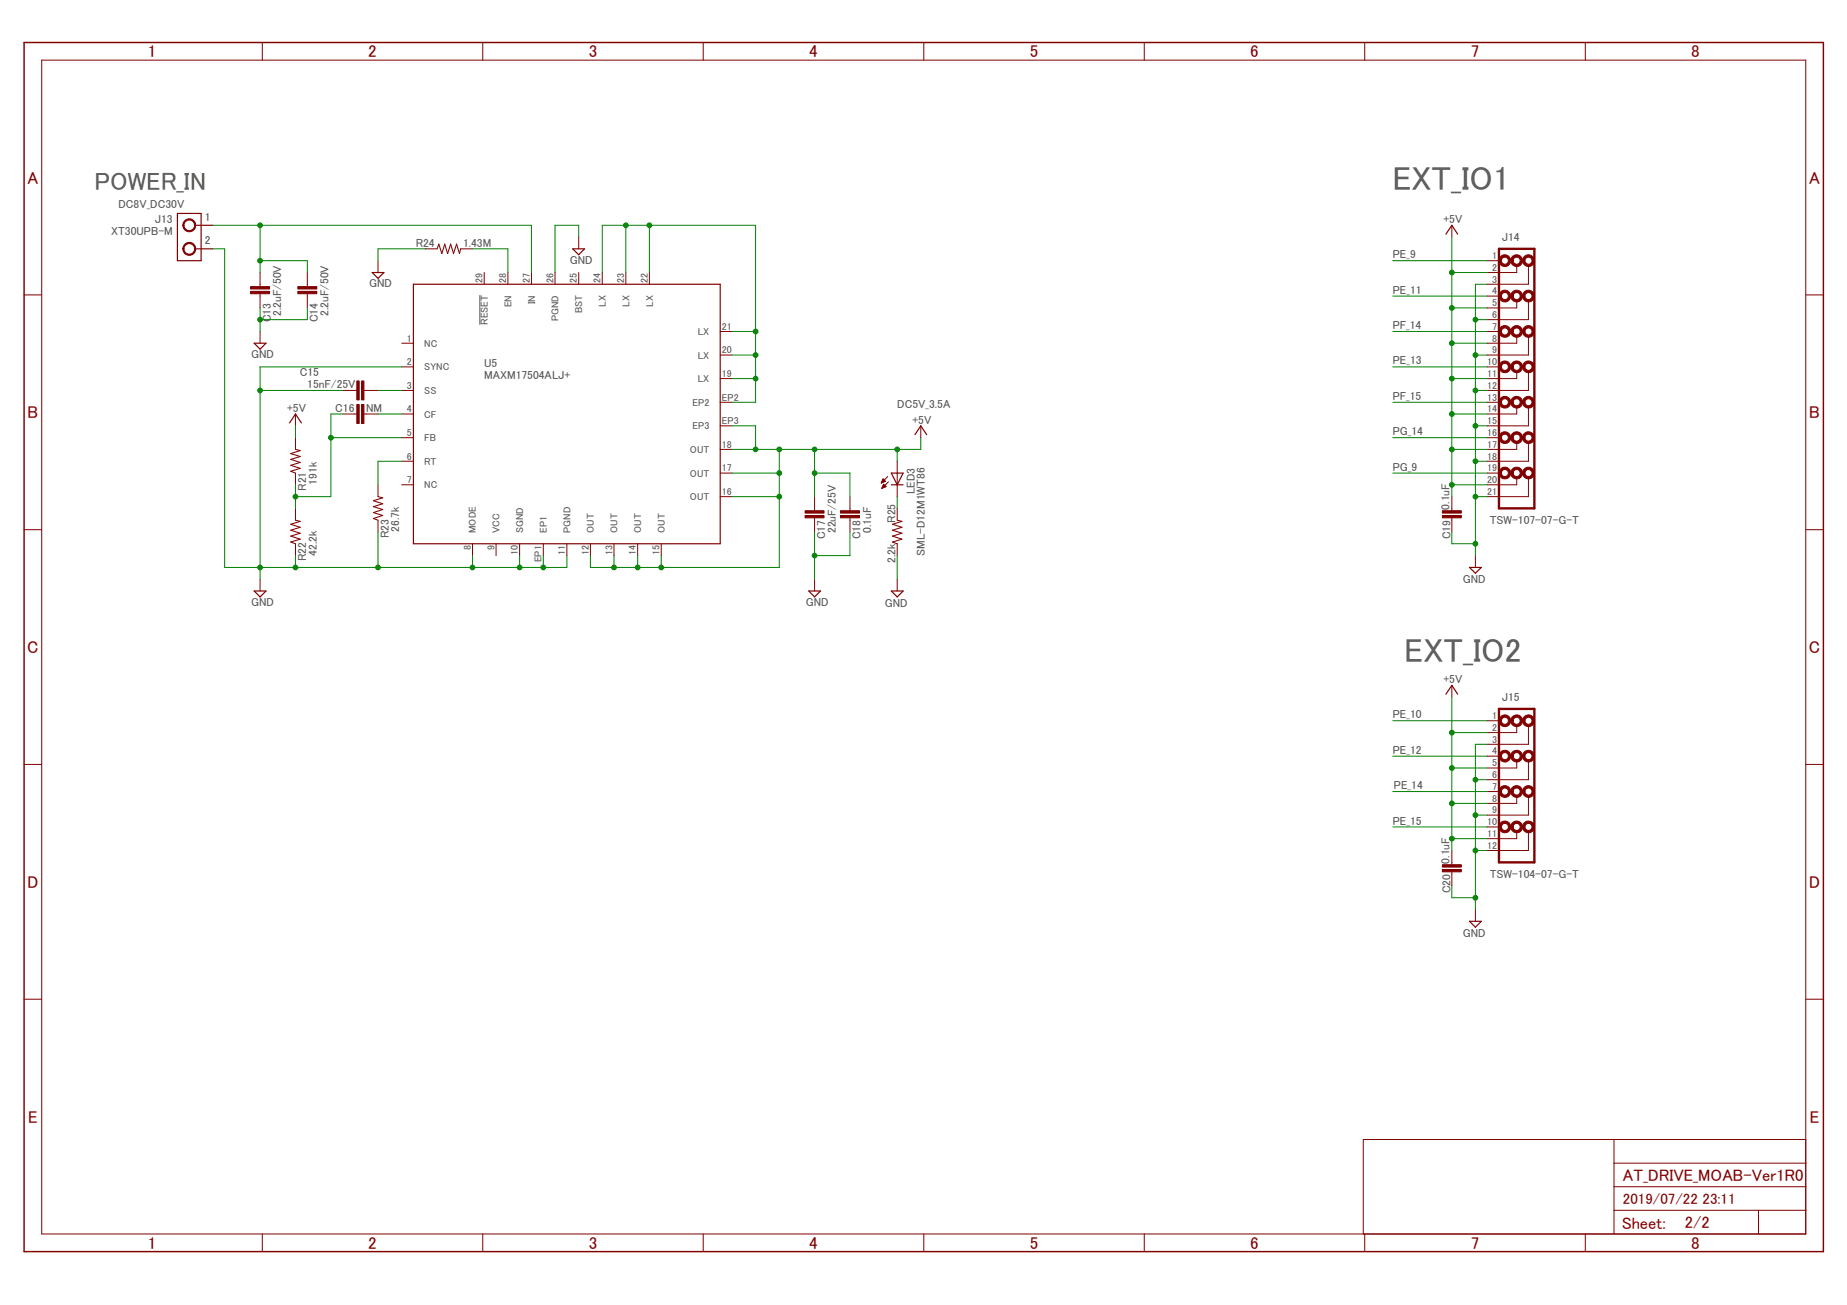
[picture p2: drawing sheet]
<svg xmlns="http://www.w3.org/2000/svg" width="297mm" height="210mm" viewBox="0 0 297 210" stroke-linecap="round" stroke-linejoin="round" font-family="sans-serif">
<path d="M77.2 47.5v4.7" fill="none" stroke="#505050" stroke-width=".16"/>
<g fill="none" stroke="#800000" stroke-width=".16">
<path d="M6.7 9.7h283.7v188.8h-283.7zM42.2 6.8v2.9M77.6 6.8v2.9M113.1 6.8v2.9M148.6 6.8v2.9M184 6.8v2.9M219.5 6.8v2.9M255 6.8v2.9M93.1 38.1v1.9M233.5 36.2v1.9M3.9 47.4h2.8M41.8 43.8v2.3"/>
<path d="M41.8 47.2v2.3M41.8 53.3v1.9M49.4 43.8v2.3M49.4 47.2v2.3M60.8 41.9v1.9M64.6 55.2h1.9M64.6 59h1.9M68.4 40h1.9M74.1 40h1.9M77.9 43.8v1.9M81.7 43.8v1.9M85.5 43.8v1.9"/>
<path d="M89.3 43.8v1.9M93.1 43.8v1.9M96.9 43.8v1.9M100.6 43.8v1.9M104.4 43.8v1.9M115.8 57.1h1.9M115.8 53.3h1.9M239.2 59h2.1M239.2 53.3h2.1M239.2 41.9h2.1M239.2 47.6h2.1M243.9 54.1v1.1h-4.7"/>
<path d="M243.9 59.8v1.1h-4.7M243.9 42.7v1.1h-4.7M243.9 48.4v1.1h-4.7M245.8 59.8v3h-6.6M245.8 54.1v3h-6.6M245.8 42.7v3h-6.6M245.8 48.4v3h-6.6M290.4 47.4h2.8M47.5 66.6v1.9M47.5 70.4v1.9M47.5 76.1v1.9M55.1 62.8h2.3"/>
<path d="M55.1 66.6h2.3M58.5 62.8h2.3M58.5 66.6h2.3M60.8 78v1.9M64.6 62.8h1.9M64.6 66.6h1.9M64.6 70.4h1.9M64.6 74.2h1.9M64.6 78h1.9M115.8 79.9h1.9M115.8 76.1h1.9M115.8 72.3h1.9"/>
<path d="M115.8 68.5h1.9M115.8 64.7h1.9M115.8 60.9h1.9M131 79.9v2.2M136.7 79.9v2.2M141.8 77.7h.1M141.8 77.6h.2M141.8 77.5h.4M141.8 77.4h.6M141.9 78.5h.1M141.9 77.3h.4M141.9 78.4h.3"/>
<path d="M141.9 77.3h.3M141.9 78.3h.4M141.9 77.2h.3M142 78.3h.5M142 77.1h.1M142 78.2h.4M142 77l.4 .4-.7 .3zM142 78.1h.3M142.1 78h.1M142.1 77.9h.1M142.1 77.9l.4 .4-.7 .2zM142.8 76.6l-1.1 1.1"/>
<path d="M142.9 77.5l-1.1 1M144.3 74.2v5.7M148.1 68.5v1.9M233.5 79.9v2.2M239.2 70.4h2.1M239.2 76.1h1.9M239.2 64.7h2.1M243.9 65.5v1.1h-4.7M243.9 76.8v1.2h-4.7M243.9 71.1v1.2h-4.7M245.8 71.1v3.1h-6.6M245.8 76.8v3.1h-6.6"/>
<path d="M245.8 65.5v3h-6.6M3.9 85.2h2.8M41.8 93.2v1.9M47.5 81.8v1.9M47.5 87.5v1.9M60.8 83.7v1.9M76 87.5v1.9M79.8 87.5v1.9M83.6 87.5v1.9M87.4 87.5v1.9M91.2 87.5v1.9M95 87.5v1.9"/>
<path d="M98.7 87.5v1.9M102.6 87.5v1.9M106.3 87.5v1.9M131 83.3v2.3M131 93.2v1.9M136.7 83.3v2.3M144.3 81.8v1.9M144.3 87.5v1.9M144.3 93.2v1.9M233.5 83.3v2.3M237.3 89.4v1.9M290.4 85.2h2.8"/>
<path d="M233.5 110.2v1.9M239.2 115.9h2.1M243.9 116.7v1.1h-4.7M245.8 116.7v3h-6.6M3.9 123h2.8M233.5 136.8v2.3M239.2 121.6h2.1M239.2 127.3h2.1M239.2 133h2.1M243.9 122.4v1.1h-4.7M243.9 128.1v1.1h-4.7M243.9 133.8v1.1h-4.7"/>
<path d="M245.8 122.4v3h-6.6M245.8 128.1v3h-6.6M245.8 133.8v3h-6.6M290.4 123h2.8M233.5 140.2v2.3M237.3 146.3v1.9M3.9 160.7h2.8M290.4 160.7h2.8M42.2 198.5v2.8M77.6 198.5v2.8M113.1 198.5v2.8M148.6 198.5v2.8"/>
<path d="M184 198.5v2.8M219.5 198.5v2.8M255 198.5v2.8M259.6 194.7h30.8M259.6 183.3v15.2M259.6 190.9h30.8M259.6 187.1h30.8M282.8 194.7v3.8M290.4 183.3h-71.2v15.2"/>
</g>
<path d="M3.9 6.8h289.3v194.5h-289.3z" fill="none" stroke="#800000" stroke-width=".23"/>
<g fill="none" stroke="#800000" stroke-width=".19">
<path d="M28.5 34.3h3.8v7.6h-3.8zM31.4 36.2h2.8M232.5 37.7l1-1.5 .9 1.5M31.4 40h2.8M40.9 55.2h1.9l-1 1zM59.9 43.8h1.8l-.9 1zM66.5 45.7h49.3v41.8h-49.3zM92.1 40h1.9l-.9 1zM46.6 68l.9-1.4 1 1.4M143.3 76.1h1.9l-.9 1.9zM143.3 78h1.9M147.2 69.9l.9-1.4 .9 1.4"/>
<path d="M40.9 95.1h1.9l-1 .9zM130.1 95.1h1.9l-1 .9zM143.3 95.1h1.9l-.9 .9zM236.3 91.3h1.9l-.9 .9zM232.5 111.7l1-1.5 .9 1.5M236.3 148.2h1.9l-.9 .9z"/>
</g>
<g fill="#800000" stroke="#800000" stroke-width=".16">
<path d="M40.3 46.9h3v.3h-3z"/>
<path d="M40.3 46.1h3v.4h-3z"/>
<path d="M47.9 46.9h3v.3h-3z"/>
<path d="M47.9 46.1h3v.4h-3z"/>
<path d="M57.4 61.3h.4v3h-.4z"/>
<path d="M58.1 61.3h.4v3h-.4z"/>
<path d="M57.4 65.1h.4v3h-.4z"/>
<path d="M58.1 65.1h.4v3h-.4z"/>
<path d="M129.5 82.9h3v.4h-3z"/>
<path d="M129.5 82.1h3v.4h-3z"/>
<path d="M135.2 82.9h3v.4h-3z"/>
<path d="M135.2 82.1h3v.4h-3z"/>
<path d="M232 82.9h3v.4h-3z"/>
<path d="M232 82.1h3v.4h-3z"/>
<path d="M232 139.8h3v.4h-3z"/>
<path d="M232 139.1h3v.4h-3z"/>
</g>
<path d="M70.3 40l.3-.7 .5 1.5 .4-1.5 .5 1.5 .5-1.5 .4 1.5 .5-1.5 .5 1.5 .2-.8M47.5 72.3l.8 .2-1.5 .5 1.5 .4-1.5 .5 1.5 .5-1.5 .4 1.5 .5-1.5 .5 .7 .3M60.8 79.9l.8 .2-1.6 .4 1.6 .5-1.6 .5 1.6 .5-1.6 .4 1.6 .5-1.6 .5 .8 .3M47.5 83.7l.8 .2-1.5 .4 1.5 .5-1.5 .5 1.5 .5-1.5 .4 1.5 .5-1.5 .5 .7 .3M144.3 83.7l.8 .2-1.6 .4 1.6 .5-1.6 .5 1.6 .5-1.6 .4 1.6 .5-1.6 .5 .8 .3" fill="none" stroke="#800000" stroke-width=".17"/>
<g fill="#800000" stroke="#800000" stroke-width=".16">
<path d="M29.8 35.5a1.04 1.04 0 0 1 1.6 .3 1.04 1.04 0 0 1-.7 1.4 1.04 1.04 0 0 1-1.3-1h.2a.86 .86 0 0 1 1.2-.7 .86 .86 0 0 1 .2 1.5 .86 .86 0 0 1-1.4-.5v-.3h-.2v-.3z" fill-rule="evenodd"/>
<path d="M29.8 39.2a1.04 1.04 0 0 1 1.6 .4 1.04 1.04 0 0 1-.7 1.4 1.04 1.04 0 0 1-1.3-1h.2a.86 .86 0 0 1 1.3-.7 .86 .86 0 0 1 .1 1.5 .86 .86 0 0 1-1.4-.5v-.3h-.2v-.3z" fill-rule="evenodd"/>
<path d="M241.3 41.3a.95 .95 0 0 1 1.5 .1 .95 .95 0 0 1-.5 1.4 .95 .95 0 0 1-1.2-.9h.3a.56 .56 0 0 1 .8-.5 .56 .56 0 0 1 .2 .9 .56 .56 0 0 1-.9-.2l-.1-.2h-.3z" fill-rule="evenodd"/>
<path d="M243.2 41.3a.95 .95 0 0 1 1.5 .1 .95 .95 0 0 1-.5 1.4 .95 .95 0 0 1-1.2-.9h.4a.57 .57 0 0 1 .8-.4 .57 .57 0 0 1 .1 .9 .57 .57 0 0 1-.9-.3v-.2h-.4z" fill-rule="evenodd"/>
<path d="M245.1 41.3a.95 .95 0 0 1 1.5 .1 .95 .95 0 0 1-.5 1.4 .95 .95 0 0 1-1.2-.9h.3a.57 .57 0 0 1 .8-.5 .57 .57 0 0 1 .2 .9 .57 .57 0 0 1-.9-.2l-.1-.2h-.3z" fill-rule="evenodd"/>
<path d="M241.3 47a.95 .95 0 0 1 1.5 .1 .95 .95 0 0 1-.5 1.4 .95 .95 0 0 1-1.2-.9h.3a.56 .56 0 0 1 .8-.5 .56 .56 0 0 1 .2 .9 .56 .56 0 0 1-.9-.2l-.1-.2h-.3z" fill-rule="evenodd"/>
<path d="M243.2 47a.95 .95 0 0 1 1.5 0 .95 .95 0 0 1-.5 1.5 .95 .95 0 0 1-1.2-.9h.4a.57 .57 0 0 1 .8-.5 .57 .57 0 0 1 .1 1 .57 .57 0 0 1-.9-.3v-.2h-.4z" fill-rule="evenodd"/>
<path d="M245.1 47a.95 .95 0 0 1 1.5 .1 .95 .95 0 0 1-.5 1.4 .95 .95 0 0 1-1.2-.9h.3a.57 .57 0 0 1 .8-.5 .57 .57 0 0 1 .2 .9 .57 .57 0 0 1-.9-.2l-.1-.2h-.3z" fill-rule="evenodd"/>
<path d="M241.3 52.7a.95 .95 0 0 1 1.5 .1 .95 .95 0 0 1-.5 1.4 .95 .95 0 0 1-1.2-.9h.3a.56 .56 0 0 1 .8-.5 .56 .56 0 0 1 .2 .9 .56 .56 0 0 1-.9-.2l-.1-.2h-.3z" fill-rule="evenodd"/>
<path d="M243.2 52.7a.95 .95 0 0 1 1.5 0 .95 .95 0 0 1-.5 1.5 .95 .95 0 0 1-1.2-.9h.4a.57 .57 0 0 1 .8-.5 .57 .57 0 0 1 .1 1 .57 .57 0 0 1-.9-.3v-.2h-.4z" fill-rule="evenodd"/>
<path d="M245.1 52.7a.95 .95 0 0 1 1.5 .1 .95 .95 0 0 1-.5 1.4 .95 .95 0 0 1-1.2-.9h.3a.57 .57 0 0 1 .8-.5 .57 .57 0 0 1 .2 .9 .57 .57 0 0 1-.9-.2l-.1-.2h-.3z" fill-rule="evenodd"/>
<path d="M241.3 58.4a.95 .95 0 0 1 1.5 .1 .95 .95 0 0 1-.5 1.4 .95 .95 0 0 1-1.2-.9h.3a.56 .56 0 0 1 .8-.6 .56 .56 0 0 1 .2 .9 .56 .56 0 0 1-.9-.1l-.1-.2h-.3z" fill-rule="evenodd"/>
<path d="M243.2 58.4a.95 .95 0 0 1 1.5 0 .95 .95 0 0 1-.5 1.5 .95 .95 0 0 1-1.2-.9h.4a.57 .57 0 0 1 .8-.5 .57 .57 0 0 1 .1 1 .57 .57 0 0 1-.9-.3v-.2h-.4z" fill-rule="evenodd"/>
<path d="M245.1 58.4a.95 .95 0 0 1 1.5 .1 .95 .95 0 0 1-.5 1.4 .95 .95 0 0 1-1.2-.9h.3a.57 .57 0 0 1 .8-.6 .57 .57 0 0 1 .2 1 .57 .57 0 0 1-.9-.2l-.1-.2h-.3z" fill-rule="evenodd"/>
<path d="M241.3 64.1a.95 .95 0 0 1 1.5 .1 .95 .95 0 0 1-.5 1.4 .95 .95 0 0 1-1.2-.9h.3a.56 .56 0 0 1 .8-.6 .56 .56 0 0 1 .2 .9 .56 .56 0 0 1-.9-.1l-.1-.2h-.3z" fill-rule="evenodd"/>
<path d="M243.2 64.1a.95 .95 0 0 1 1.5 0 .95 .95 0 0 1-.5 1.5 .95 .95 0 0 1-1.2-.9h.4a.57 .57 0 0 1 .8-.5 .57 .57 0 0 1 .1 1 .57 .57 0 0 1-.9-.3v-.2h-.4z" fill-rule="evenodd"/>
<path d="M245.1 64.1a.95 .95 0 0 1 1.5 .1 .95 .95 0 0 1-.5 1.4 .95 .95 0 0 1-1.2-.9h.3a.57 .57 0 0 1 .8-.6 .57 .57 0 0 1 .2 .9 .57 .57 0 0 1-.9-.1l-.1-.2h-.3z" fill-rule="evenodd"/>
<path d="M241.3 69.8a.95 .95 0 0 1 1.5 .1 .95 .95 0 0 1-.5 1.4 .95 .95 0 0 1-1.2-.9h.3a.56 .56 0 0 1 .8-.6 .56 .56 0 0 1 .2 .9 .56 .56 0 0 1-.9-.1l-.1-.2h-.3z" fill-rule="evenodd"/>
<path d="M243.2 69.8a.95 .95 0 0 1 1.5 0 .95 .95 0 0 1-.5 1.5 .95 .95 0 0 1-1.2-.9h.4a.57 .57 0 0 1 .8-.5 .57 .57 0 0 1 .1 1 .57 .57 0 0 1-.9-.3v-.2h-.4z" fill-rule="evenodd"/>
<path d="M245.1 69.8a.95 .95 0 0 1 1.5 .1 .95 .95 0 0 1-.5 1.4 .95 .95 0 0 1-1.2-.9h.3a.57 .57 0 0 1 .8-.6 .57 .57 0 0 1 .2 .9 .57 .57 0 0 1-.9-.1l-.1-.2h-.3z" fill-rule="evenodd"/>
<path d="M241.3 75.5a.95 .95 0 0 1 1.5 .1 .95 .95 0 0 1-.5 1.4 .95 .95 0 0 1-1.2-.9h.3a.56 .56 0 0 1 .8-.6 .56 .56 0 0 1 .2 .9 .56 .56 0 0 1-.9-.1l-.1-.2h-.3z" fill-rule="evenodd"/>
<path d="M243.2 75.5a.95 .95 0 0 1 1.5 0 .95 .95 0 0 1-.5 1.5 .95 .95 0 0 1-1.2-.9h.4a.57 .57 0 0 1 .8-.5 .57 .57 0 0 1 .1 .9 .57 .57 0 0 1-.9-.2v-.2h-.4z" fill-rule="evenodd"/>
<path d="M245.1 75.5a.95 .95 0 0 1 1.5 .1 .95 .95 0 0 1-.5 1.4 .95 .95 0 0 1-1.2-.9h.3a.57 .57 0 0 1 .8-.6 .57 .57 0 0 1 .2 .9 .57 .57 0 0 1-.9-.1l-.1-.2h-.3z" fill-rule="evenodd"/>
<path d="M241.3 115.4a.95 .95 0 0 1 1.5 0 .95 .95 0 0 1-.5 1.5 .95 .95 0 0 1-1.2-1h.3a.56 .56 0 0 1 .8-.5 .56 .56 0 0 1 .2 .9 .56 .56 0 0 1-.9-.2l-.1-.2h-.3z" fill-rule="evenodd"/>
<path d="M243.2 115.4a.95 .95 0 0 1 1.5 0 .95 .95 0 0 1-.5 1.4 .95 .95 0 0 1-1.2-.9h.4a.57 .57 0 0 1 .8-.4 .57 .57 0 0 1 .1 .9 .57 .57 0 0 1-.9-.3v-.2h-.4z" fill-rule="evenodd"/>
<path d="M245.1 115.4a.95 .95 0 0 1 1.5 0 .95 .95 0 0 1-.5 1.5 .95 .95 0 0 1-1.2-1h.3a.57 .57 0 0 1 .8-.5 .57 .57 0 0 1 .2 .9 .57 .57 0 0 1-.9-.2l-.1-.2h-.3z" fill-rule="evenodd"/>
<path d="M241.3 121a.95 .95 0 0 1 1.5 .1 .95 .95 0 0 1-.5 1.4 .95 .95 0 0 1-1.2-.9h.3a.56 .56 0 0 1 .8-.5 .56 .56 0 0 1 .2 .9 .56 .56 0 0 1-.9-.2l-.1-.2h-.3z" fill-rule="evenodd"/>
<path d="M243.2 121a.95 .95 0 0 1 1.5 0 .95 .95 0 0 1-.5 1.5 .95 .95 0 0 1-1.2-.9h.4a.57 .57 0 0 1 .8-.4 .57 .57 0 0 1 .1 .9 .57 .57 0 0 1-.9-.3v-.2h-.4z" fill-rule="evenodd"/>
<path d="M245.1 121a.95 .95 0 0 1 1.5 .1 .95 .95 0 0 1-.5 1.4 .95 .95 0 0 1-1.2-.9h.3a.57 .57 0 0 1 .8-.5 .57 .57 0 0 1 .2 .9 .57 .57 0 0 1-.9-.2l-.1-.2h-.3z" fill-rule="evenodd"/>
<path d="M241.3 126.7a.95 .95 0 0 1 1.5 .1 .95 .95 0 0 1-.5 1.4 .95 .95 0 0 1-1.2-.9h.3a.56 .56 0 0 1 .8-.5 .56 .56 0 0 1 .2 .9 .56 .56 0 0 1-.9-.2l-.1-.2h-.3z" fill-rule="evenodd"/>
<path d="M243.2 126.7a.95 .95 0 0 1 1.5 0 .95 .95 0 0 1-.5 1.5 .95 .95 0 0 1-1.2-.9h.4a.57 .57 0 0 1 .8-.5 .57 .57 0 0 1 .1 1 .57 .57 0 0 1-.9-.3v-.2h-.4z" fill-rule="evenodd"/>
<path d="M245.1 126.7a.95 .95 0 0 1 1.5 .1 .95 .95 0 0 1-.5 1.4 .95 .95 0 0 1-1.2-.9h.3a.57 .57 0 0 1 .8-.5 .57 .57 0 0 1 .2 .9 .57 .57 0 0 1-.9-.2l-.1-.2h-.3z" fill-rule="evenodd"/>
<path d="M241.3 132.4a.95 .95 0 0 1 1.5 .1 .95 .95 0 0 1-.5 1.4 .95 .95 0 0 1-1.2-.9h.3a.56 .56 0 0 1 .8-.5 .56 .56 0 0 1 .2 .9 .56 .56 0 0 1-.9-.2l-.1-.2h-.3z" fill-rule="evenodd"/>
<path d="M243.2 132.4a.95 .95 0 0 1 1.5 0 .95 .95 0 0 1-.5 1.5 .95 .95 0 0 1-1.2-.9h.4a.57 .57 0 0 1 .8-.5 .57 .57 0 0 1 .1 1 .57 .57 0 0 1-.9-.3v-.2h-.4z" fill-rule="evenodd"/>
<path d="M245.1 132.4a.95 .95 0 0 1 1.5 .1 .95 .95 0 0 1-.5 1.4 .95 .95 0 0 1-1.2-.9h.3a.57 .57 0 0 1 .8-.6 .57 .57 0 0 1 .2 1 .57 .57 0 0 1-.9-.2l-.1-.2h-.3z" fill-rule="evenodd"/>
</g>
<path d="M241.1 40h5.7v41.8h-5.7zM241.1 114h5.7v24.7h-5.7z" fill="none" stroke="#800000" stroke-width=".38"/>
<g fill="none" stroke="#008000" stroke-width=".16">
<path d="M34.2 36.2h51.3v7.6M41.8 36.2v7.6M93.1 38.1v-1.9h-3.8v7.6M100.6 36.2v7.6M104.4 36.2v7.6M233.5 38.1v41.8M34.2 40h1.9v51.3h55.1v-1.9M41.8 41.9h7.6v1.9M41.8 49.5v3.8M49.4 49.5v1.9h-7.6M64.6 59h-22.8v34.2M68.4 40h-7.6v1.9"/>
<path d="M76 40h5.7v3.8M96.9 43.8v-7.6h24.6v28.5h-3.8M117.7 57.1h3.8M117.7 53.3h3.8M224 59h15.2M224 53.3h15.2M224 41.9h15.2M224 47.6h15.2M233.5 43.8h5.7M233.5 49.5h5.7M233.5 55.2h5.7M237.3 51.4h1.9"/>
<path d="M237.3 57.1h1.9M239.2 45.7h-1.9v43.7M41.8 62.8h13.3M47.5 68.5v1.9M47.5 78v3.8M53.2 70.4h11.4M55.1 66.6h-1.9v13.3h-5.7M60.8 62.8h3.8M60.8 66.6h3.8M64.6 74.2h-3.8v3.8M117.7 79.9h7.6M117.7 68.5h3.8v3.8"/>
<path d="M117.7 60.9h3.8M117.7 76.1h7.6M125.3 72.3v19h-30.3v-1.9M131 76.1h5.7v3.8M131 72.3v7.6M144.3 72.3v1.9M144.3 79.9v1.9M148.1 70.4v1.9h-30.4M224 70.4h15.2M224 64.7h15.2M224 76.1h15.2M233.5 66.6h5.7"/>
<path d="M233.5 60.9h5.7M233.5 72.3h5.7M233.5 78h5.7M237.3 62.8h1.9M237.3 79.9h1.9M237.3 74.2h1.9M237.3 68.5h1.9M47.5 89.4v1.9M60.8 85.6v5.7M76 89.4v1.9M83.6 89.4v1.9M87.4 89.4v1.9"/>
<path d="M98.7 89.4v1.9M102.6 89.4v1.9M106.3 89.4v1.9M131 85.6v7.6M136.7 85.6v3.8h-5.7M144.3 89.4v3.8M233.5 85.6v1.9h3.8M224 115.9h15.2M233.5 112.1v24.7M233.5 117.8h5.7M239.2 119.7h-1.9v26.6M224 121.6h15.2"/>
<path d="M224 127.3h15.2M224 133h15.2M233.5 134.9h5.7M233.5 123.5h5.7M233.5 129.2h5.7M237.3 125.4h1.9M237.3 131.1h1.9M237.3 136.8h1.9M233.5 142.5v1.9h3.8"/>
</g>
<g fill="#008000" stroke="#008000" stroke-width=".16">
<circle cx="41.8" cy="51.4" r=".38"/>
<circle cx="41.8" cy="62.8" r=".38"/>
<circle cx="41.8" cy="91.3" r=".38"/>
<circle cx="47.5" cy="91.3" r=".38"/>
<circle cx="60.8" cy="91.3" r=".38"/>
<circle cx="76" cy="91.3" r=".38"/>
<circle cx="83.6" cy="91.3" r=".38"/>
<circle cx="87.4" cy="91.3" r=".38"/>
<circle cx="131" cy="89.4" r=".38"/>
<circle cx="237.3" cy="79.9" r=".38"/>
<circle cx="237.3" cy="74.2" r=".38"/>
<circle cx="237.3" cy="68.5" r=".38"/>
<circle cx="237.3" cy="62.8" r=".38"/>
<circle cx="237.3" cy="57.1" r=".38"/>
<circle cx="237.3" cy="51.4" r=".38"/>
<circle cx="237.3" cy="87.5" r=".38"/>
<circle cx="237.3" cy="136.8" r=".38"/>
<circle cx="237.3" cy="131.1" r=".38"/>
<circle cx="237.3" cy="125.4" r=".38"/>
<circle cx="237.3" cy="144.4" r=".38"/>
<circle cx="47.5" cy="79.9" r=".38"/>
<circle cx="53.2" cy="70.4" r=".38"/>
<circle cx="100.6" cy="36.2" r=".38"/>
<circle cx="104.4" cy="36.2" r=".38"/>
<circle cx="121.5" cy="53.3" r=".38"/>
<circle cx="121.5" cy="57.1" r=".38"/>
<circle cx="121.5" cy="60.9" r=".38"/>
<circle cx="41.8" cy="41.9" r=".38"/>
<circle cx="41.8" cy="36.2" r=".38"/>
<circle cx="98.7" cy="91.3" r=".38"/>
<circle cx="102.6" cy="91.3" r=".38"/>
<circle cx="106.3" cy="91.3" r=".38"/>
<circle cx="125.3" cy="79.9" r=".38"/>
<circle cx="125.3" cy="76.1" r=".38"/>
<circle cx="121.5" cy="72.3" r=".38"/>
<circle cx="125.3" cy="72.3" r=".38"/>
<circle cx="131" cy="76.1" r=".38"/>
<circle cx="131" cy="72.3" r=".38"/>
<circle cx="144.3" cy="72.3" r=".38"/>
<circle cx="233.5" cy="72.3" r=".38"/>
<circle cx="233.5" cy="66.6" r=".38"/>
<circle cx="233.5" cy="60.9" r=".38"/>
<circle cx="233.5" cy="55.2" r=".38"/>
<circle cx="233.5" cy="49.5" r=".38"/>
<circle cx="233.5" cy="43.8" r=".38"/>
<circle cx="233.5" cy="78" r=".38"/>
<circle cx="233.5" cy="117.8" r=".38"/>
<circle cx="233.5" cy="123.5" r=".38"/>
<circle cx="233.5" cy="129.2" r=".38"/>
<circle cx="233.5" cy="134.9" r=".38"/>
</g>
<g font-size="5.4" fill="#505050">
<text x="224" y="30.5">EXT_IO1</text>
<text x="225.9" y="106.4">EXT_IO2</text>
</g>
<text font-size="4" fill="#505050" x="15.3" y="30.5">POWER_IN</text>
<g font-size="2.8" fill="#800000">
<text x="23.8" y="9.2">1</text>
<text x="59.2" y="9.2">2</text>
<text x="94.7" y="9.2">3</text>
<text x="130.2" y="9.2">4</text>
<text x="165.6" y="9.2">5</text>
<text x="201.1" y="9.2">6</text>
<text x="236.5" y="9.2">7</text>
<text x="272" y="9.2">8</text>
<text x="4.4" y="29.5">A</text>
<text x="291" y="29.5">A</text>
<text x="4.4" y="67.3">B</text>
<text x="291" y="67.3">B</text>
<text x="4.4" y="105">C</text>
<text x="290.9" y="105">C</text>
<text x="4.4" y="142.8">D</text>
<text x="290.9" y="142.8">D</text>
<text x="4.5" y="180.6">E</text>
<text x="291" y="180.6">E</text>
<text x="23.8" y="200.9">1</text>
<text x="59.2" y="200.9">2</text>
<text x="94.7" y="200.9">3</text>
<text x="130.2" y="200.9">4</text>
<text x="165.6" y="200.9">5</text>
<text x="201.1" y="200.9">6</text>
<text x="236.5" y="200.9">7</text>
<text x="272" y="200.9">8</text>
</g>
<g font-size="2.7" fill="#800000">
<text x="261" y="189.9">AT_DRIVE_MOAB-Ver1R0</text>
<text x="260.8" y="197.6">Sheet:</text>
<text x="271" y="197.5">2/2</text>
</g>
<g font-size="2.4" fill="#800000">
<text x="261" y="193.7">2019/07/22</text>
<text x="273.8" y="193.7">23:11</text>
</g>
<g font-size="1.9" fill="#505050">
<text x="19.1" y="33.4">DC8V_DC30V</text>
<text x="24.9" y="35.9">J13</text>
<text x="32.9" y="35.5">1</text>
<text x="232.1" y="35.9">+5V</text>
<text x="17.9" y="37.8">XT30UPB-M</text>
<text x="32.9" y="39.3">2</text>
<text x="66.9" y="39.7">R24</text>
<text x="74.5" y="39.7">1.43M</text>
<text x="224" y="41.6">PE_9</text>
<text x="241.5" y="38.8">J14</text>
<text x="59.4" y="46.2">GND</text>
<text x="91.6" y="42.4">GND</text>
<text x="224" y="47.2">PE_11</text>
<text x="43.5" y="51.9" transform="rotate(-90 43.5 51.9)">C13</text>
<text x="45.2" y="50.8" transform="rotate(-90 45.2 50.8)">2.2uF/50V</text>
<text x="51.1" y="51.9" transform="rotate(-90 51.1 51.9)">C14</text>
<text x="52.8" y="50.8" transform="rotate(-90 52.8 50.8)">2.2uF/50V</text>
<text x="224" y="52.9">PF_14</text>
<text x="40.4" y="57.6">GND</text>
<text x="77.9" y="59">U5</text>
<text x="224" y="58.6">PE_13</text>
<text x="48.2" y="60.5">C15</text>
<text x="49.4" y="62.4">15nF/25V</text>
<text x="77.9" y="60.9">MAXM17504ALJ+</text>
<text x="144.3" y="65.6">DC5V_3.5A</text>
<text x="224" y="64.3">PF_15</text>
<text x="46.2" y="66.2">+5V</text>
<text x="53.9" y="66.2">C16</text>
<text x="58.9" y="66.2">NM</text>
<text x="146.7" y="68.1">+5V</text>
<text x="224" y="70">PG_14</text>
<text x="50.9" y="78" transform="rotate(-90 50.9 78)">191k</text>
<text x="224" y="75.7">PG_9</text>
<text x="49.2" y="78.9" transform="rotate(-90 49.2 78.9)">R21</text>
<text x="147.1" y="79.5" transform="rotate(-90 147.1 79.5)">LED3</text>
<text x="233.1" y="82" transform="rotate(-90 233.1 82)">0.1uF</text>
<text x="50.9" y="89.4" transform="rotate(-90 50.9 89.4)">42.2k</text>
<text x="62.5" y="86.5" transform="rotate(-90 62.5 86.5)">R23</text>
<text x="64.2" y="85.6" transform="rotate(-90 64.2 85.6)">26.7k</text>
<text x="132.7" y="86.8" transform="rotate(-90 132.7 86.8)">C17</text>
<text x="134.4" y="85.8" transform="rotate(-90 134.4 85.8)">22uF/25V</text>
<text x="138.4" y="86.8" transform="rotate(-90 138.4 86.8)">C18</text>
<text x="140.1" y="85.8" transform="rotate(-90 140.1 85.8)">0.1uF</text>
<text x="144" y="84.1" transform="rotate(-90 144 84.1)">R25</text>
<text x="148.8" y="89.4" transform="rotate(-90 148.8 89.4)">SML-D12M1WT86</text>
<text x="233.3" y="86.8" transform="rotate(-90 233.3 86.8)">C19</text>
<text x="239.6" y="84.3">TSW-107-07-G-T</text>
<text x="49.2" y="90.3" transform="rotate(-90 49.2 90.3)">R22</text>
<text x="144" y="90.6" transform="rotate(-90 144 90.6)">2.2k</text>
<text x="235.3" y="93.8">GND</text>
<text x="40.4" y="97.4">GND</text>
<text x="129.6" y="97.4">GND</text>
<text x="142.3" y="97.6">GND</text>
<text x="232.1" y="109.9">+5V</text>
<text x="241.5" y="112.8">J15</text>
<text x="224" y="115.6">PE_10</text>
<text x="224" y="121.2">PE_12</text>
<text x="224.2" y="126.9">PE_14</text>
<text x="224" y="132.6">PE_15</text>
<text x="233.1" y="138.9" transform="rotate(-90 233.1 138.9)">0.1uF</text>
<text x="233.3" y="143.7" transform="rotate(-90 233.3 143.7)">C20</text>
<text x="239.6" y="141.3">TSW-104-07-G-T</text>
<text x="235.3" y="150.7">GND</text>
</g>
<g font-size="1.6" fill="#505050">
<text x="240" y="41.7">1</text>
<text x="77.6" y="45.5" transform="rotate(-90 77.6 45.5)">29</text>
<text x="81.4" y="45.5" transform="rotate(-90 81.4 45.5)">28</text>
<text x="85.2" y="45.5" transform="rotate(-90 85.2 45.5)">27</text>
<text x="89" y="45.5" transform="rotate(-90 89 45.5)">26</text>
<text x="92.8" y="45.5" transform="rotate(-90 92.8 45.5)">25</text>
<text x="96.6" y="45.5" transform="rotate(-90 96.6 45.5)">24</text>
<text x="100.4" y="45.5" transform="rotate(-90 100.4 45.5)">23</text>
<text x="104.2" y="45.5" transform="rotate(-90 104.2 45.5)">22</text>
<text x="240" y="43.6">2</text>
<text x="240" y="45.5">3</text>
<text x="240" y="47.4">4</text>
<text x="78.5" y="52.2" transform="rotate(-90 78.5 52.2)">RESET</text>
<text x="82.2" y="49.4" transform="rotate(-90 82.2 49.4)">EN</text>
<text x="86" y="48.9" transform="rotate(-90 86 48.9)">IN</text>
<text x="89.8" y="51.6" transform="rotate(-90 89.8 51.6)">PGND</text>
<text x="93.6" y="50.4" transform="rotate(-90 93.6 50.4)">BST</text>
<text x="97.4" y="49.3" transform="rotate(-90 97.4 49.3)">LX</text>
<text x="101.2" y="49.3" transform="rotate(-90 101.2 49.3)">LX</text>
<text x="105" y="49.3" transform="rotate(-90 105 49.3)">LX</text>
<text x="112.2" y="53.9">LX</text>
<text x="116.1" y="53">21</text>
<text x="240" y="49.3">5</text>
<text x="240" y="51.2">6</text>
<text x="240" y="53">7</text>
<text x="65.4" y="54.9">1</text>
<text x="65.4" y="58.7">2</text>
<text x="68.2" y="55.8">NC</text>
<text x="68.2" y="59.6">SYNC</text>
<text x="112.2" y="57.7">LX</text>
<text x="116.1" y="56.8">20</text>
<text x="239.2" y="58.7">10</text>
<text x="240" y="54.9">8</text>
<text x="240" y="56.8">9</text>
<text x="65.4" y="62.5">3</text>
<text x="68.2" y="63.4">SS</text>
<text x="111.4" y="65.3">EP2</text>
<text x="112.2" y="61.5">LX</text>
<text x="116.1" y="64.4">EP2</text>
<text x="116.1" y="60.6">19</text>
<text x="239.2" y="60.6">11</text>
<text x="239.2" y="62.5">12</text>
<text x="239.2" y="64.4">13</text>
<text x="65.4" y="66.3">4</text>
<text x="65.4" y="70.1">5</text>
<text x="68.2" y="67.2">CF</text>
<text x="68.2" y="71">FB</text>
<text x="111.4" y="69.1">EP3</text>
<text x="116.1" y="68.2">EP3</text>
<text x="239.2" y="66.3">14</text>
<text x="239.2" y="68.2">15</text>
<text x="239.2" y="70.1">16</text>
<text x="65.4" y="73.9">6</text>
<text x="65.4" y="77.7">7</text>
<text x="68.2" y="74.8">RT</text>
<text x="111" y="76.7">OUT</text>
<text x="111" y="72.9">OUT</text>
<text x="116.1" y="75.8">17</text>
<text x="116.1" y="72">18</text>
<text x="239.2" y="72">17</text>
<text x="239.2" y="73.9">18</text>
<text x="239.2" y="75.8">19</text>
<text x="239.2" y="77.7">20</text>
<text x="68.2" y="78.6">NC</text>
<text x="111" y="80.5">OUT</text>
<text x="116.1" y="79.6">16</text>
<text x="239.2" y="79.6">21</text>
<text x="75.7" y="88.5" transform="rotate(-90 75.7 88.5)">8</text>
<text x="76.6" y="85.7" transform="rotate(-90 76.6 85.7)">MODE</text>
<text x="79.5" y="88.5" transform="rotate(-90 79.5 88.5)">9</text>
<text x="80.3" y="85.7" transform="rotate(-90 80.3 85.7)">VCC</text>
<text x="83.3" y="89.3" transform="rotate(-90 83.3 89.3)">10</text>
<text x="84.1" y="85.7" transform="rotate(-90 84.1 85.7)">SGND</text>
<text x="87.9" y="85.7" transform="rotate(-90 87.9 85.7)">EP1</text>
<text x="90.9" y="89.3" transform="rotate(-90 90.9 89.3)">11</text>
<text x="91.7" y="85.7" transform="rotate(-90 91.7 85.7)">PGND</text>
<text x="94.7" y="89.3" transform="rotate(-90 94.7 89.3)">12</text>
<text x="95.5" y="85.7" transform="rotate(-90 95.5 85.7)">OUT</text>
<text x="98.5" y="89.3" transform="rotate(-90 98.5 89.3)">13</text>
<text x="99.3" y="85.7" transform="rotate(-90 99.3 85.7)">OUT</text>
<text x="102.3" y="89.3" transform="rotate(-90 102.3 89.3)">14</text>
<text x="103.1" y="85.7" transform="rotate(-90 103.1 85.7)">OUT</text>
<text x="106.1" y="89.3" transform="rotate(-90 106.1 89.3)">15</text>
<text x="106.9" y="85.7" transform="rotate(-90 106.9 85.7)">OUT</text>
<text x="87.1" y="90.4" transform="rotate(-90 87.1 90.4)">EP1</text>
<text x="240" y="115.7">1</text>
<text x="240" y="117.6">2</text>
<text x="240" y="119.5">3</text>
<text x="240" y="121.4">4</text>
<text x="240" y="123.3">5</text>
<text x="240" y="125.2">6</text>
<text x="240" y="127">7</text>
<text x="240" y="128.9">8</text>
<text x="240" y="130.8">9</text>
<text x="239.2" y="132.7">10</text>
<text x="239.2" y="134.6">11</text>
<text x="239.2" y="136.5">12</text>
</g>
</svg>
